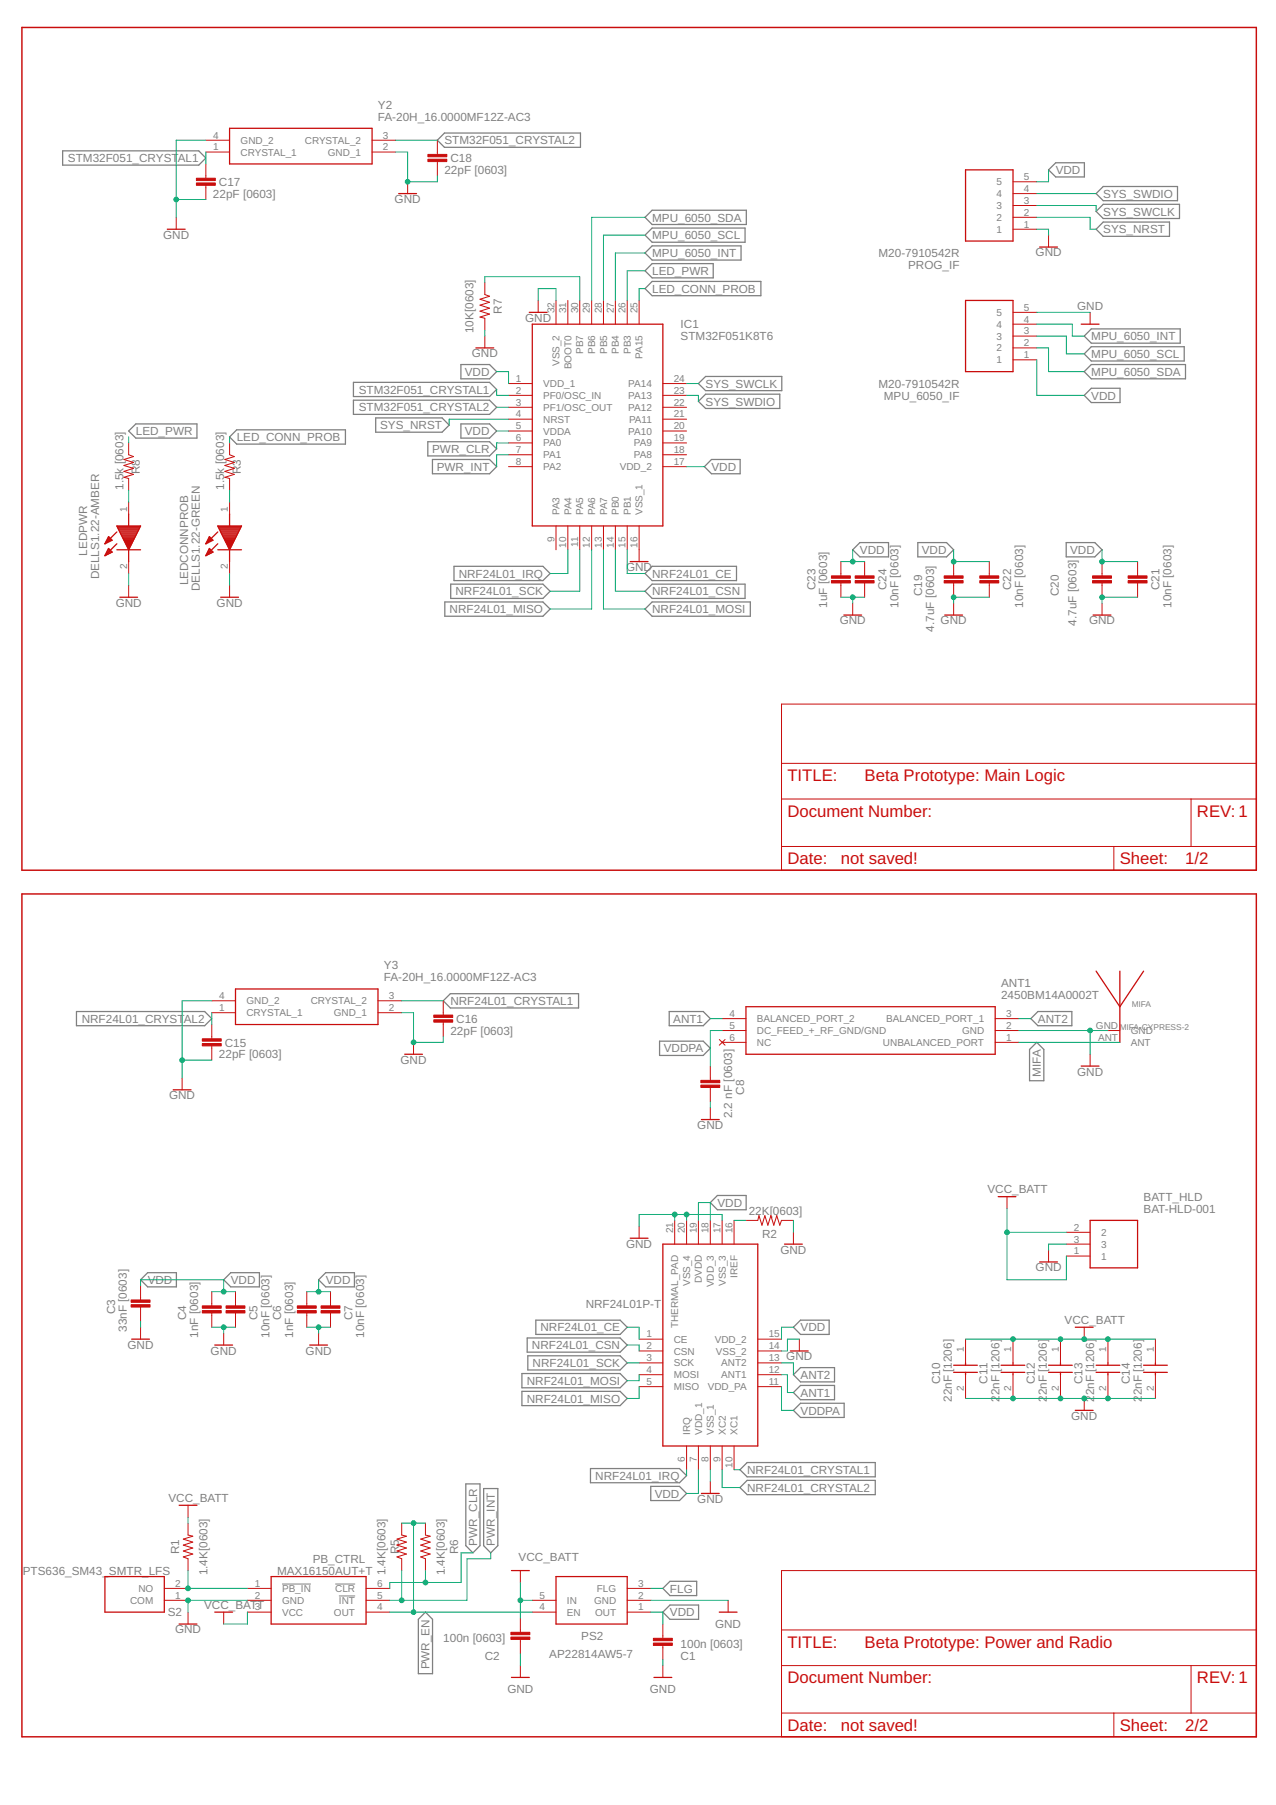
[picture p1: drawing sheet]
<svg xmlns="http://www.w3.org/2000/svg" width="297mm" height="420mm" viewBox="0 0 297 420" stroke-linecap="round" stroke-linejoin="round" font-family="sans-serif">
<path d="M65.7 368.7h6.7M78 368.7h4.7M78.9 371.5h3.8" fill="none" stroke="#808080" stroke-width=".23"/>
<g fill="none" stroke="#808080" stroke-width=".3">
<path d="M14.6 35.1h31.7l1.6 1.7-1.6 1.6h-31.7zM103.5 31h31.6v3.3h-31.6l-1.7-1.7zM244.1 39.5l1.7-1.6h6.6v3.3h-6.6zM150.2 50.6l1.6-1.7h21.9v3.4h-21.9zM151.8 53.1h21.6v3.3h-21.6l-1.6-1.7zM151.8 57.2h20.7v3.3h-20.7l-1.6-1.6zM255.2 45.1l1.6-1.7h17.3v3.3h-17.3zM255.2 49.2l1.6-1.6h17.8v3.3h-17.8zM256.8 51.7h15.4v3.3h-15.4l-1.6-1.6zM151.8 65.5h25.3v3.3h-25.3l-1.6-1.6zM151.8 61.4h14.2v3.3h-14.2l-1.6-1.7zM254 76.6h20.7v3.3h-20.7l-1.6-1.7z"/>
<path d="M82.3 89h31.7l1.6 1.7-1.6 1.6h-31.7zM82.3 93.2h31.7l1.6 1.6-1.6 1.7h-31.7zM87.5 97.3h15.4l1.7 1.7-1.7 1.6h-15.4zM107.3 84.9h6.7l1.6 1.6-1.6 1.7h-6.7zM107.3 98.7h6.7l1.6 1.6-1.6 1.7h-6.7zM162.6 93.4l1.7-1.6h17.2v3.3h-17.2zM162.6 89.3l1.7-1.7h17.7v3.3h-17.7zM252.4 92l1.6-1.6h6.7v3.3h-6.7zM252.4 86.5l1.6-1.6h22v3.3h-22zM254 80.7h21.7v3.3h-21.7l-1.6-1.6zM30 100.3l1.6-1.6h14.2v3.3h-14.2zM53.4 101.7l1.7-1.6h25.3v3.3h-25.3z"/>
<path d="M99.6 102.8h14.4l1.6 1.7-1.6 1.6h-14.4zM100.7 107h13.3l1.6 1.6-1.6 1.7h-13.3zM165.6 107h6.7v3.3h-6.7l-1.6-1.7zM104.9 136h21.5l1.7 1.6-1.7 1.7h-21.5zM105.7 131.8h20.7l1.7 1.7-1.7 1.6h-20.7zM150.2 137.6l1.6-1.6h21.6v3.3h-21.6zM151.8 131.8h19.6v3.3h-19.6l-1.6-1.6zM198.5 128l1.7-1.7h6.6v3.3h-6.6zM213.7 126.3h6.6l1.7 1.7-1.7 1.6h-6.6zM248.2 126.3h6.7l1.6 1.7-1.6 1.6h-6.7zM103.5 140.1h22.9l1.7 1.7-1.7 1.6h-22.9zM151.8 140.1h22.9v3.3h-22.9l-1.6-1.6z"/>
<path d="M17.8 235.5h29.8l1.7 1.6-1.7 1.7h-29.8zM103.2 233l1.6-1.7h29.9v3.3h-29.9zM155.8 235.5h7.9l1.7 1.6-1.7 1.7h-7.9zM240 237.1l1.6-1.6h7.9v3.3h-7.9zM153.5 242.4h10.2l1.7 1.6-1.7 1.7h-10.2zM239.7 244.3l1.6-1.7 1.7 1.7v7.3h-3.3zM165.4 279.9l1.6-1.6h6.7v3.3h-6.7zM34.4 296.2h6.7v3.4h-6.7l-1.7-1.7zM53.7 296.2h6.7v3.4h-6.7l-1.6-1.7zM74.2 297.9l1.6-1.7h6.7v3.4h-6.7zM121.5 319.7h22.9l1.6 1.7-1.6 1.6h-22.9zM122.7 311.4h21.7l1.6 1.7-1.6 1.6h-21.7z"/>
<path d="M122.9 315.6h21.5l1.6 1.6-1.6 1.7h-21.5zM124.7 307.3h19.7l1.6 1.6-1.6 1.7h-19.7zM184.7 308.9l1.7-1.6h6.6v3.3h-6.6zM186.4 318.3h7.9v3.4h-7.9l-1.7-1.7zM121.5 323.9h22.9l1.6 1.6-1.6 1.7h-22.9zM184.7 324.1l1.7-1.6h7.9v3.3h-7.9zM184.7 328.3l1.7-1.7h10.1v3.3h-10.1zM108.4 345.4h3.3v14.4l-1.6 1.7-1.7-1.7zM112.6 346.5h3.3v13.3l-1.7 1.7-1.6-1.7zM137.5 341.8h20.7l1.6 1.7-1.6 1.6h-20.7zM151.5 346h6.7l1.6 1.6-1.6 1.7h-6.7zM172.3 342.1l1.6-1.7h29.9v3.4h-29.9z"/>
<path d="M172.3 346.3l1.6-1.7h29.9v3.3h-29.9zM99 375.3l1.7 1.6v12.7h-3.3v-12.7zM154.3 369.7l1.7-1.6h6.2v3.3h-6.2zM156 373.6h6.6v3.3h-6.6l-1.7-1.6z"/>
</g>
<g fill="none" stroke="#c90d0c" stroke-width=".3">
<path d="M53.4 29.9h33.2v8.3h-33.2zM224.8 39.5h11v16.6h-11zM38.9 53.4h4.2M92.8 45.1h4.2M242 57.5h4.2M123.2 72.7h4.2M123.9 75.5h30.4v46.9h-30.4zM224.8 69.9h11v16.6h-11zM251.7 75.5h4.1M110.8 81h4.1M30 119.7v2.7M53.4 119.7v2.7"/>
<path d="M24.5 126.5h.1M24.5 129.2h.2M24.6 126.3h.4M24.6 129h.6M24.7 126h.8M24.7 128.7h1M24.8 125.8h1.2M24.9 128.5h1.2M25 125.5h.9M25 128.2h.8M25.1 125.3h.5M25.1 128h.5"/>
<path d="M25.2 125.1h.2M25.2 127.7h.1M25.3 124.9l.8 .9-1.7 .8zM26.1 128.5l-.8-.8-.9 1.6M26.1 128.5l-1.7 .8M27.2 128h5.5M27.2 126.6l-2.8 2.7M27.2 123.8l-2.8 2.8M27.2 122.4h5.5l-2.7 5.6zM27.3 122.6h5.3M27.4 122.9h5.1M27.5 123.1h4.9"/>
<path d="M27.6 123.3h4.7M27.8 123.6h4.4M27.9 123.8h4.1M27.9 139h4.1M28 124.1h3.9M28.1 124.3h3.7M28.3 124.6h3.4M28.4 124.8h3.1M28.5 125.1h2.9M28.6 125.3h2.7M28.7 125.5h2.5M28.9 125.8h2.2"/>
<path d="M29 126h1.9M29.1 126.3h1.7M29.2 126.5h1.5M29.4 126.8h1.2M29.5 127h.9M29.6 127.3h.7M29.7 127.5h.5M29.8 127.7h.3M30 128v2.7M47.9 126.5h.1M48 129.2h.2M48.1 126.3h.4"/>
<path d="M48.1 129h.6M48.2 126h.8M48.2 128.7h1M48.3 125.8h1.2M48.4 128.5h1.1M48.5 125.5h.9M48.5 128.2h.8M48.6 125.3h.5M48.6 128h.4M48.7 125.1h.2M48.7 127.7h.1M48.7 127.7l.9 .8-1.7 .8z"/>
<path d="M48.7 124.9l.9 .9-1.7 .8zM50.7 128h5.5M50.7 122.4h5.5l-2.8 5.6zM50.7 126.6l-2.8 2.7M50.7 123.8l-2.8 2.8M50.8 122.6h5.3M50.9 122.9h5.1M51 123.1h4.9M51.1 123.3h4.7M51.3 123.6h4.3M51.4 123.8h4.1M51.4 139h4.1"/>
<path d="M51.5 124.1h3.9M51.6 124.3h3.7M51.8 124.6h3.3M51.9 124.8h3.1M52 125.1h2.9M52.1 125.3h2.7M52.2 125.5h2.5M52.4 125.8h2.1M52.5 126h1.9M52.6 126.3h1.7M52.7 126.5h1.5M52.9 126.8h1.1"/>
<path d="M53 127h.9M53.1 127.3h.7M53.2 127.5h.5M53.3 127.7h.3M53.4 128v2.7M146.7 130.7h4.2M196.4 143.2h4.2M219.9 143.2h4.2M254.5 143.2h4.1M54.8 230.2h33.2v8.3h-33.2zM173.7 234.3h58v11.1h-58zM255.2 226.1l5.5 8.2 5.5-8.2"/>
<path d="M260.7 226.1v16.5M40.3 253.7h4.2M94.2 245.4h4.1M251.7 248.2h4.1M163.3 260.6h4.1M232.4 278.6h4.1M146.7 288.2h4.2M154.3 289.6h22.1v47h-22.1zM182.6 289.6h4.2M242 293.8h4.2M253.8 284.1h11v11h-11zM30.6 311.7h4.2"/>
<path d="M50 313.1h4.1M72.1 313.1h4.1M184 314.5h4.2M222 317.8h5.5M222 319.4h5.5M224.8 317.2v.6M224.8 319.4v.6M233 317.8h5.6M233 319.4h5.6M235.8 317.2v.6M235.8 319.4v.6M244.1 317.8h5.5"/>
<path d="M244.1 319.4h5.5M246.9 317.2v.6M246.9 319.4v.6M250.3 308.9h4.2M255.2 317.8h5.5M255.2 319.4h5.5M257.9 317.2v.6M257.9 319.4v.6M266.2 317.8h5.5M266.2 319.4h5.5M269 317.2v.6M269 319.4v.6"/>
<path d="M250.3 328.3h4.2M41.7 350.4h4.1M163.3 347.6h4.1M24.4 367h13.8v8.3h-13.8zM41.7 378h4.1M50 375.3h4.1M63.1 367h22.1v11h-22.1zM119.1 365.6h4.1M129.4 367h16.6v11h-16.6zM167.4 375.3h4.2M119.1 390.5h4.1M152.2 390.5h4.2"/>
</g>
<g fill="none" stroke="#c90d0c" stroke-width=".23">
<path d="M47.9 35.4h5.5M47.9 32.6h5.5M47.9 38.2v3.3M86.6 35.4h5.5M86.6 32.6h5.5M101.8 32.6v3.3M101.8 37.6v3.3M41 50.6v2.8M47.9 43.1v3.3M94.9 42.3v2.8M235.8 53.4h5.5M235.8 50.6h5.5"/>
<path d="M235.8 47.8h5.5M235.8 45.1h5.5M235.8 42.3h5.5M244.1 54.7v2.8M112.9 65.8v2.8l1.1 .4-2.3 .7 2.3 .7-2.3 .6 2.3 .7-2.3 .7 2.3 .7-2.3 .7 1.2 .3v2.7M112.9 78.2v2.8M125.3 69.9v2.8M129.4 69.9v5.6M132.2 69.9v5.6M135 69.9v5.6M137.7 69.9v5.6M140.5 69.9v5.6"/>
<path d="M143.3 69.9v5.6M146 69.9v5.6M148.8 69.9v5.6M235.8 78.2h5.5M235.8 75.5h5.5M235.8 72.7h5.5M253.8 72.7v2.8M118.4 89.3h5.5M118.4 92h5.5M118.4 94.8h5.5M118.4 97.6h5.5M154.3 89.3h5.5"/>
<path d="M154.3 92h5.5M154.3 94.8h5.5M154.3 97.6h5.5M235.8 83.8h5.5M235.8 81h5.5M30 103.1v2.8l1.1 .4-2.2 .7 2.2 .7-2.2 .7 2.2 .6-2.2 .7 2.2 .7-2.2 .7 1.1 .3v2.8M30 116.9v2.8M53.4 103.1v2.8l1.1 .4-2.2 .7 2.2 .7-2.2 .7 2.2 .6-2.2 .7 2.2 .7-2.2 .7 1.1 .3v2.8M53.4 116.9v2.8M118.4 100.3h5.5M118.4 103.1h5.5M118.4 105.9h5.5"/>
<path d="M118.4 108.6h5.5M154.3 100.3h5.5M154.3 103.1h5.5M154.3 105.9h5.5M154.3 108.6h5.5M30 130.7v2.8M30 136.2v2.8M53.4 130.7v2.8M53.4 136.2v2.8M129.4 122.4v5.6M132.2 122.4v5.6M135 122.4v5.6"/>
<path d="M137.7 122.4v5.6M140.5 122.4v5.6M143.3 122.4v5.6M146 122.4v5.6M148.8 122.4v8.3M195.7 130.7v3.3M195.7 135.7v3.3M201.3 130.7v3.3M201.3 135.7v3.3M222 130.7v3.3M222 135.7v3.3M230.3 130.7v3.3"/>
<path d="M230.3 135.7v3.3M256.5 130.7v3.3M256.5 135.7v3.3M264.8 130.7v3.3M264.8 135.7v3.3M198.5 140.4v2.8M222 140.4v2.8M256.5 140.4v2.8M181.9 163.9h110.6v38.7h-110.6zM181.9 177.7h110.6M181.9 186h110.6M181.9 197h110.6"/>
<path d="M259.3 197v5.6M277.3 186v11M49.3 235.7h5.5M49.3 233h5.5M49.3 238.5v3.3M88 235.7h5.5M88 233h5.5M103.2 233v3.3M103.2 237.9v3.4M168.1 239.9h5.6M168.1 237.1h5.6M231.7 239.9h5.5"/>
<path d="M231.7 237.1h5.5M257.9 239.9h2.8M42.4 250.9v2.8M49.3 243.5v3.3M96.3 242.6v2.8M165.4 248.2v3.3M165.4 253.1v3.4M165.4 257.8v2.8M167.4 242l1.4 1.3M168.1 242.6h5.6M168.8 242l-1.4 1.3M231.7 242.6h5.5"/>
<path d="M253.8 245.4v2.8M234.4 278.6v2.7M32.7 299.3v3.3M148.8 285.5v2.7M157.1 284.1v5.5M159.8 284.1v5.5M162.6 284.1v5.5M165.4 284.1v5.5M168.1 284.1v5.5M170.9 284.1v5.5M173.7 284.1h2.7l.3-1.1 .7 2.2 .7-2.2 .7 2.2 .7-2.2 .6 2.2 .7-2.2 .7 2.2 .4-1.1h2.8M184.7 286.9v2.7"/>
<path d="M244.1 291v2.8M248.2 292.4h5.6M248.2 286.9h5.6M248.2 289.6h5.6M32.7 304.2v3.4M32.7 308.9v2.8M49.3 300.7v3.3M49.3 305.6v3.3M52.1 310.3v2.8M54.8 300.7v3.3M54.8 305.6v3.3M71.4 300.7v3.3"/>
<path d="M71.4 305.6v3.3M74.2 310.3v2.8M76.9 300.7v3.3M76.9 305.6v3.3M148.8 311.7h5.5M148.8 314.5h5.5M148.8 317.2h5.5M148.8 320h5.5M176.4 311.7h5.5M176.4 314.5h5.5M176.4 317.2h5.5M176.4 320h5.5"/>
<path d="M186.1 311.7v2.8M224.8 311.7v5.5M224.8 320v5.5M235.8 311.7v5.5M235.8 320v5.5M246.9 311.7v5.5M246.9 320v5.5M252.4 308.9v2.8M257.9 311.7v5.5M257.9 320v5.5M269 311.7v5.5M269 320v5.5"/>
<path d="M148.8 322.8h5.5M159.8 336.6v5.5M162.6 336.6v5.5M165.4 336.6v5.5M168.1 336.6v5.5M170.9 336.6v5.5M176.4 322.8h5.5M252.4 325.5v2.8M43.8 350.4v2.8M43.8 354.5v2.8l1.1 .3-2.2 .7 2.2 .7-2.2 .7 2.2 .6-2.2 .7 2.2 .7-2.2 .7 1.1 .4v2.8M93.5 354.5v2.8l1.1 .3-2.2 .7 2.2 .7-2.2 .7 2.2 .6-2.2 .7 2.2 .7-2.2 .7 1.1 .4v2.8M99 354.5v2.8l1.1 .3-2.2 .7 2.2 .7-2.2 .7 2.2 .6-2.2 .7 2.2 .7-2.2 .7 1.1 .4v2.8"/>
<path d="M165.4 344.9v2.7M38.2 369.7h5.6M38.2 372.5h5.6M43.8 375.3v2.7M52.1 375.3v2.7M57.6 369.7h5.5M57.6 372.5h5.5M57.6 375.3h5.5M85.2 369.7h5.5M85.2 372.5h5.5M85.2 375.3h5.5M121.1 365.6v2.8"/>
<path d="M121.1 376.7v3.3M123.9 372.5h5.5M123.9 375.3h5.5M146 369.7h5.5M146 372.5h5.5M146 375.3h5.5M154.3 378v3.3M169.5 372.5v2.8M181.9 365.6h110.6v38.7h-110.6zM181.9 379.4h110.6M121.1 381.6v3.3M121.1 387.7v2.8"/>
<path d="M154.3 383v3.3M154.3 387.7v2.8M181.9 387.7h110.6M181.9 398.8h110.6M259.3 398.8v5.5M277.3 387.7v11.1"/>
</g>
<g fill="#c90d0c" stroke="#c90d0c" stroke-width=".23">
<path d="M101 237.4h4.4v.5h-4.4z"/>
<path d="M101 236.3h4.4v.5h-4.4z"/>
<path d="M47.1 242.9h4.4v.6h-4.4z"/>
<path d="M47.1 241.8h4.4v.6h-4.4z"/>
<path d="M30.5 303.7h4.4v.5h-4.4z"/>
<path d="M30.5 302.6h4.4v.5h-4.4z"/>
<path d="M47.1 305.1h4.4v.5h-4.4z"/>
<path d="M47.1 304h4.4v.5h-4.4z"/>
<path d="M52.6 305.1h4.4v.5h-4.4z"/>
<path d="M52.6 304h4.4v.5h-4.4z"/>
<path d="M69.2 305.1h4.4v.5h-4.4z"/>
<path d="M69.2 304h4.4v.5h-4.4z"/>
<path d="M74.7 305.1h4.4v.5h-4.4z"/>
<path d="M74.7 304h4.4v.5h-4.4z"/>
<path d="M163.2 252.6h4.4v.5h-4.4z"/>
<path d="M163.2 251.5h4.4v.5h-4.4z"/>
<path d="M193.5 135.1h4.5v.6h-4.5z"/>
<path d="M193.5 134h4.5v.6h-4.5z"/>
<path d="M199.1 135.1h4.4v.6h-4.4z"/>
<path d="M199.1 134h4.4v.6h-4.4z"/>
<path d="M228.1 135.1h4.4v.6h-4.4z"/>
<path d="M228.1 134h4.4v.6h-4.4z"/>
<path d="M262.6 135.1h4.4v.6h-4.4z"/>
<path d="M262.6 134h4.4v.6h-4.4z"/>
<path d="M99.6 37.1h4.4v.5h-4.4z"/>
<path d="M99.6 35.9h4.4v.6h-4.4z"/>
<path d="M45.7 42.6h4.4v.5h-4.4z"/>
<path d="M45.7 41.5h4.4v.5h-4.4z"/>
<path d="M219.8 135.1h4.4v.6h-4.4z"/>
<path d="M219.8 134h4.4v.6h-4.4z"/>
<path d="M254.3 135.1h4.4v.6h-4.4z"/>
<path d="M254.3 134h4.4v.6h-4.4z"/>
<path d="M118.9 381.1h4.4v.5h-4.4z"/>
<path d="M118.9 380h4.4v.5h-4.4z"/>
<path d="M152.1 382.5h4.4v.5h-4.4z"/>
<path d="M152.1 381.4h4.4v.5h-4.4z"/>
</g>
<path d="M5.1 6.4h287.4v196.2h-287.4zM5.1 208.1h287.4v196.2h-287.4z" fill="none" stroke="#c90d0c" stroke-width=".34"/>
<g fill="none" stroke="#0dab76" stroke-width=".23">
<path d="M47.9 32.6h-6.9v18M47.9 35.4v2.8M92.1 32.6h9.7M92.1 35.4h2.8v6.9h6.9v-1.4M244.1 39.5v2.8h-2.8M41 46.4h6.9M150.2 50.6h-12.5v19.3M150.2 54.7h-9.7v15.2M150.2 58.9h-6.9v11M241.3 50.6h12.5v2.8h1.4M241.3 53.4h2.8v1.3M241.3 45.1h13.9"/>
<path d="M241.3 47.8h13.9v1.4M112.9 65.8v-1.4h22.1v5.5M112.9 76.8v1.4M125.3 69.9v-2.7h4.1v2.7M150.2 67.2h-1.4v2.7M150.2 63h-4.2v6.9M241.3 72.7h12.5M241.3 78.2h6.9v4.2h4.2M241.3 75.5h8.3v2.7h2.8M115.6 90.7v1.3h2.8M115.6 86.5h2.8v2.8M115.6 94.8h2.8"/>
<path d="M118.4 97.6h-13.8v1.4M159.8 92h2.8v1.4M159.8 89.3h2.8M241.3 81h2.8v5.5h8.3M241.3 83.8v8.2h11.1M30 101.7v1.4M30 114.2v2.7M53.4 101.7v1.4M53.4 114.2v2.7M115.6 100.3h2.8M118.4 105.9h-2.8v2.7M118.4 103.1h-2.8v1.4"/>
<path d="M159.8 108.6h4.2M30 133.5v2.7M53.4 133.5v2.7M132.2 128v5.5h-4.1M135 128v9.6h-6.9M137.7 128v13.8h-9.6M140.5 128v13.8h9.7M143.3 128v9.6h6.9M146 128v5.5h4.2M195.7 139h5.6M195.7 130.7h5.6M198.5 128v2.7"/>
<path d="M198.5 139v1.4M222 128v2.7h8.3M230.3 139h-8.3v1.4M256.5 128v2.7h8.3M264.8 139h-8.3v1.4M49.3 233h-6.9v17.9M49.3 235.7v2.8M93.5 235.7h2.8v6.9h6.9v-1.3M93.5 233h9.7M165.4 237.1h2.7M168.1 239.9h-2.7v8.3M237.2 237.1h2.8"/>
<path d="M237.2 239.9h20.7M253.8 239.9v5.5M42.4 246.8h6.9M165.4 256.5v1.3M237.2 242.6h23.5M32.7 299.3v-1.4h19.4v2.8M74.2 297.9v2.8M157.1 282.7v1.4M159.8 282.7v1.4M162.6 284.1v-4.2h2.8v4.2M168.1 284.1v-1.4h-19.3v2.8M170.9 284.1h2.8"/>
<path d="M184.7 284.1v2.8M234.4 281.3v16.6h13.8v-5.5M234.4 286.9h13.8M248.2 289.6h-4.1v1.4M32.7 307.6v1.3M49.3 308.9h5.5M49.3 300.7h5.5M52.1 308.9v1.4M71.4 308.9h5.5M71.4 300.7h5.5M74.2 308.9v1.4M146 317.2h2.8"/>
<path d="M146 308.9h2.8v2.8M146 313.1h2.8v1.4M148.8 320v1.4h-2.8M181.9 317.2h2.8v2.8M181.9 320h1.4v4.1h1.4M184.7 308.9h-2.8v2.8M186.1 311.7h-2.8v2.8h-1.4M224.8 311.7h44.2M148.8 322.8v2.7h-2.8M181.9 322.8v5.5h2.8M224.8 325.5h44.2M43.8 353.2v1.3"/>
<path d="M93.5 354.5h5.5M96.3 354.5v20.8M159.8 342.1v1.4M162.6 342.1v5.5h-2.8M165.4 342.1v2.8M168.1 342.1v4.2h4.2M170.9 342.1h1.4M43.8 365.6v4.1h13.8M57.6 372.5h-13.8v2.8M57.6 375.3v2.7h-5.5M90.7 375.3h33.2M93.5 365.6v6.9"/>
<path d="M99 365.6v2.8M110.1 361.5h-2.8v6.9h-16.6v1.3M114.2 361.5v1.3h-5.5v9.7h-18M121.1 372.5h2.8M121.1 368.4v8.3M151.5 372.5h18M151.5 375.3h2.8v2.7M151.5 369.7h2.8M121.1 384.9v2.8M154.3 386.3v1.4"/>
</g>
<g fill="#0dab76" stroke="#0dab76" stroke-width=".23">
<circle cx="253.8" cy="239.9" r=".55"/>
<circle cx="43.8" cy="372.5" r=".55"/>
<circle cx="42.4" cy="246.8" r=".55"/>
<circle cx="96.3" cy="242.6" r=".55"/>
<circle cx="157.1" cy="282.7" r=".55"/>
<circle cx="159.8" cy="282.7" r=".55"/>
<circle cx="52.1" cy="308.9" r=".55"/>
<circle cx="74.2" cy="308.9" r=".55"/>
<circle cx="198.5" cy="139" r=".55"/>
<circle cx="222" cy="139" r=".55"/>
<circle cx="256.5" cy="139" r=".55"/>
<circle cx="41" cy="46.4" r=".55"/>
<circle cx="94.9" cy="42.3" r=".55"/>
<circle cx="235.8" cy="325.5" r=".55"/>
<circle cx="246.9" cy="325.5" r=".55"/>
<circle cx="257.9" cy="325.5" r=".55"/>
<circle cx="252.4" cy="325.5" r=".55"/>
<circle cx="43.8" cy="369.7" r=".55"/>
<circle cx="234.4" cy="286.9" r=".55"/>
<circle cx="121.1" cy="372.5" r=".55"/>
<circle cx="235.8" cy="311.7" r=".55"/>
<circle cx="246.9" cy="311.7" r=".55"/>
<circle cx="257.9" cy="311.7" r=".55"/>
<circle cx="252.4" cy="311.7" r=".55"/>
<circle cx="93.5" cy="372.5" r=".55"/>
<circle cx="74.2" cy="300.7" r=".55"/>
<circle cx="222" cy="130.7" r=".55"/>
<circle cx="256.5" cy="130.7" r=".55"/>
<circle cx="52.1" cy="300.7" r=".55"/>
<circle cx="198.5" cy="130.7" r=".55"/>
<circle cx="99" cy="368.4" r=".55"/>
<circle cx="96.3" cy="354.5" r=".55"/>
<circle cx="96.3" cy="375.3" r=".55"/>
</g>
<g font-size="3.9" fill="#c90d0c">
<text x="183.3" y="181.8">TITLE:</text>
<text x="201.3" y="181.8">Beta Prototype: Main Logic</text>
<text x="183.3" y="190.1">Document Number:</text>
<text x="278.6" y="190.1">REV: 1</text>
<text x="183.3" y="201.2">Date:</text>
<text x="195.7" y="201.2">not saved!</text>
<text x="260.7" y="201.2">Sheet:</text>
<text x="275.9" y="201.2">1/2</text>
<text x="183.3" y="383.6">TITLE:</text>
<text x="201.3" y="383.6">Beta Prototype: Power and Radio</text>
<text x="183.3" y="391.8">Document Number:</text>
<text x="278.6" y="391.8">REV: 1</text>
<text x="183.3" y="402.9">Date:</text>
<text x="195.7" y="402.9">not saved!</text>
<text x="260.7" y="402.9">Sheet:</text>
<text x="275.9" y="402.9">2/2</text>
</g>
<g font-size="2.7" fill="#808080">
<text x="88" y="28.1">FA-20H_16.0000MF12Z-AC3</text>
<text x="88" y="25.3">Y2</text>
<text x="103.5" y="33.6">STM32F051_CRYSTAL2</text>
<text x="15.8" y="37.7">STM32F051_CRYST</text>
<text x="41.4" y="37.7">AL1</text>
<text x="103.5" y="40.5">22pF [0603]</text>
<text x="104.8" y="37.7">C18</text>
<text x="245.8" y="40.5">VDD</text>
<text x="49.6" y="46">22pF [0603]</text>
<text x="51" y="43.3">C17</text>
<text x="91.9" y="47.3">GND</text>
<text x="256.8" y="46">SYS_SWDIO</text>
<text x="151.8" y="51.6">MPU_6050_SDA</text>
<text x="256.8" y="50.2">SYS_SWCLK</text>
<text x="38" y="55.6">GND</text>
<text x="151.8" y="55.7">MPU_6050_SCL</text>
<text x="151.8" y="59.9">MPU_6050_INT</text>
<text x="204.5" y="59.9">M20-7910542R</text>
<text x="241.1" y="59.7">GND</text>
<text x="256.8" y="54.3">SYS_NRST</text>
<text x="151.8" y="64">LED_PWR</text>
<text x="211.4" y="62.6">PROG_IF</text>
<text x="151.8" y="68.1">LED_CONN_PROB</text>
<text x="110.2" y="77.6" transform="rotate(-90 110.2 77.6)">10K[0603]</text>
<text x="116.8" y="73.1" transform="rotate(-90 116.8 73.1)">R7</text>
<text x="122.3" y="74.9">GND</text>
<text x="158.4" y="76.4">IC1</text>
<text x="250.7" y="72.1">GND</text>
<text x="109.8" y="83.2">GND</text>
<text x="158.4" y="79.2">STM32F051K8T6</text>
<text x="254" y="83.3">MPU_6050_SCL</text>
<text x="254" y="79.2">MPU_6050_INT</text>
<text x="108.2" y="87.5">VDD</text>
<text x="254" y="87.5">MPU_6050_SDA</text>
<text x="83.5" y="91.6">STM32F051_CRYSTAL1</text>
<text x="83.5" y="95.8">STM32F051_CRYSTAL2</text>
<text x="164.2" y="94.4">SYS_SWDIO</text>
<text x="164.2" y="90.2">SYS_SWCLK</text>
<text x="204.5" y="90.3">M20-7910542R</text>
<text x="205.7" y="93">MPU_6050_IF</text>
<text x="254" y="93">VDD</text>
<text x="31.6" y="101.3">LED_PWR</text>
<text x="88.5" y="99.9">SYS_NRST</text>
<text x="108.2" y="101.3">VDD</text>
<text x="55.1" y="102.7">LED_CONN_PROB</text>
<text x="100.6" y="105.4">PWR_CLR</text>
<text x="32.6" y="110.4" transform="rotate(-90 32.6 110.4)">R8</text>
<text x="56.1" y="110.4" transform="rotate(-90 56.1 110.4)">R3</text>
<text x="101.7" y="109.6">PWR_INT</text>
<text x="165.6" y="109.6">VDD</text>
<text x="28.7" y="114" transform="rotate(-90 28.7 114)">1.5k [0603]</text>
<text x="52.2" y="114" transform="rotate(-90 52.2 114)">1.5k [0603]</text>
<text x="20.3" y="129.3" transform="rotate(-90 20.3 129.3)">LEDPWR</text>
<text x="200.2" y="128.9">VDD</text>
<text x="214.6" y="128.9">VDD</text>
<text x="249.1" y="128.9">VDD</text>
<text x="23.1" y="134.9" transform="rotate(-90 23.1 134.9)">DELLS1.22-AMBER</text>
<text x="43.8" y="136.3" transform="rotate(-90 43.8 136.3)">LEDCONNPROB</text>
<text x="46.5" y="137.6" transform="rotate(-90 46.5 137.6)">DELLS1.22-GREEN</text>
<text x="106.8" y="134.4">NRF24L01_IRQ</text>
<text x="145.7" y="132.9">GND</text>
<text x="151.8" y="134.5">NRF24L01_CE</text>
<text x="189.8" y="137.4" transform="rotate(-90 189.8 137.4)">C23</text>
<text x="206.4" y="137.4" transform="rotate(-90 206.4 137.4)">C24</text>
<text x="235.4" y="137.4" transform="rotate(-90 235.4 137.4)">C22</text>
<text x="269.9" y="137.4" transform="rotate(-90 269.9 137.4)">C21</text>
<text x="26.9" y="141.2">GND</text>
<text x="50.4" y="141.2">GND</text>
<text x="104.7" y="142.7">NRF24L01_MISO</text>
<text x="106" y="138.6">NRF24L01_SCK</text>
<text x="151.8" y="142.7">NRF24L01_MOSI</text>
<text x="151.8" y="138.6">NRF24L01_CSN</text>
<text x="192.6" y="141.5" transform="rotate(-90 192.6 141.5)">1uF [0603]</text>
<text x="209.1" y="141.5" transform="rotate(-90 209.1 141.5)">10nF [0603]</text>
<text x="214.7" y="138.7" transform="rotate(-90 214.7 138.7)">C19</text>
<text x="238.2" y="141.5" transform="rotate(-90 238.2 141.5)">10nF [0603]</text>
<text x="246.5" y="138.7" transform="rotate(-90 246.5 138.7)">C20</text>
<text x="272.7" y="141.5" transform="rotate(-90 272.7 141.5)">10nF [0603]</text>
<text x="195.5" y="145.4">GND</text>
<text x="217.4" y="147" transform="rotate(-90 217.4 147)">4.7uF [0603]</text>
<text x="219" y="145.4">GND</text>
<text x="250.6" y="145.6" transform="rotate(-90 250.6 145.6)">4.7uF [0603]</text>
<text x="253.5" y="145.4">GND</text>
<text x="89.4" y="225.6">Y3</text>
<text x="89.4" y="228.4">FA-20H_16.0000MF12Z-AC3</text>
<text x="104.8" y="233.9">NRF24L01_CRYSTAL1</text>
<text x="233" y="232.5">2450BM14A0002T</text>
<text x="233" y="229.8">ANT1</text>
<text x="19" y="238.1">NRF24L01_CRYST</text>
<text x="42.8" y="238.1">AL2</text>
<text x="106.2" y="238.1">C16</text>
<text x="156.7" y="238.1">ANT1</text>
<text x="241.6" y="238.1">ANT2</text>
<text x="52.3" y="243.6">C15</text>
<text x="104.8" y="240.8">22pF [0603]</text>
<text x="154.5" y="245">VDDPA</text>
<text x="51" y="246.4">22pF [0603]</text>
<text x="93.2" y="247.6">GND</text>
<text x="242.3" y="250.7" transform="rotate(-90 242.3 250.7)">MIFA</text>
<text x="250.7" y="250.4">GND</text>
<text x="39.4" y="255.9">GND</text>
<text x="173.2" y="254.8" transform="rotate(-90 173.2 254.8)">C8</text>
<text x="162.3" y="262.8">GND</text>
<text x="170.5" y="260.3" transform="rotate(-90 170.5 260.3)">2.2 nF [0603]</text>
<text x="167" y="280.9">VDD</text>
<text x="229.9" y="277.7">VCC_BATT</text>
<text x="266.2" y="279.5">BATT_HLD</text>
<text x="174.3" y="282.8">22K[0603]</text>
<text x="266.2" y="282.3">BAT-HLD-001</text>
<text x="145.7" y="290.4">GND</text>
<text x="177.4" y="288.1">R2</text>
<text x="181.7" y="291.8">GND</text>
<text x="34.4" y="298.9">VDD</text>
<text x="53.7" y="298.9">VDD</text>
<text x="75.8" y="298.9">VDD</text>
<text x="241.1" y="296">GND</text>
<text x="26.8" y="305.9" transform="rotate(-90 26.8 305.9)">C3</text>
<text x="136.3" y="304.4">NRF24L01P-T</text>
<text x="29.5" y="310.1" transform="rotate(-90 29.5 310.1)">33nF [0603]</text>
<text x="43.4" y="307.3" transform="rotate(-90 43.4 307.3)">C4</text>
<text x="46.1" y="311.4" transform="rotate(-90 46.1 311.4)">1nF [0603]</text>
<text x="59.9" y="307.3" transform="rotate(-90 59.9 307.3)">C5</text>
<text x="62.7" y="311.4" transform="rotate(-90 62.7 311.4)">10nF [0603]</text>
<text x="65.5" y="307.3" transform="rotate(-90 65.5 307.3)">C6</text>
<text x="68.2" y="311.4" transform="rotate(-90 68.2 311.4)">1nF [0603]</text>
<text x="82" y="307.3" transform="rotate(-90 82 307.3)">C7</text>
<text x="84.8" y="311.4" transform="rotate(-90 84.8 311.4)">10nF [0603]</text>
<text x="125.8" y="309.9">NRF24L01_CE</text>
<text x="186.4" y="309.9">VDD</text>
<text x="247.8" y="308.1">VCC_BATT</text>
<text x="29.7" y="313.9">GND</text>
<text x="49" y="315.3">GND</text>
<text x="71.1" y="315.3">GND</text>
<text x="123.8" y="314.1">NRF24L01_CSN</text>
<text x="183" y="316.7">GND</text>
<text x="122.6" y="322.3">NRF24L01_MOSI</text>
<text x="124" y="318.2">NRF24L01_SCK</text>
<text x="186.4" y="321">ANT2</text>
<text x="218.8" y="322.3" transform="rotate(-90 218.8 322.3)">C10</text>
<text x="229.9" y="322" transform="rotate(-90 229.9 322)">C11</text>
<text x="240.9" y="322.3" transform="rotate(-90 240.9 322.3)">C12</text>
<text x="252" y="322.3" transform="rotate(-90 252 322.3)">C13</text>
<text x="263" y="322.3" transform="rotate(-90 263 322.3)">C14</text>
<text x="122.6" y="326.5">NRF24L01_MISO</text>
<text x="186.4" y="325.1">ANT1</text>
<text x="186.4" y="329.3">VDDPA</text>
<text x="221.6" y="326.3" transform="rotate(-90 221.6 326.3)">22nF [1206]</text>
<text x="232.6" y="326.3" transform="rotate(-90 232.6 326.3)">2</text>
<text x="232.6" y="324.8" transform="rotate(-90 232.6 324.8)">2nF [1206]</text>
<text x="243.7" y="326.3" transform="rotate(-90 243.7 326.3)">2</text>
<text x="243.7" y="324.8" transform="rotate(-90 243.7 324.8)">2nF [1206]</text>
<text x="254.7" y="326.3" transform="rotate(-90 254.7 326.3)">2</text>
<text x="254.7" y="324.8" transform="rotate(-90 254.7 324.8)">2nF [1206]</text>
<text x="265.8" y="326.3" transform="rotate(-90 265.8 326.3)">2</text>
<text x="265.8" y="324.8" transform="rotate(-90 265.8 324.8)">2nF [1206]</text>
<text x="249.4" y="330.5">GND</text>
<text x="138.6" y="344.5">NRF24L01_IRQ</text>
<text x="173.9" y="343.1">NRF24L01_CRYSTAL1</text>
<text x="173.9" y="347.2">NRF24L01_CRYSTAL2</text>
<text x="39.2" y="349.6">VCC_BATT</text>
<text x="152.4" y="348.6">VDD</text>
<text x="162.3" y="349.8">GND</text>
<text x="111.1" y="359.8" transform="rotate(-90 111.1 359.8)">PWR_CLR</text>
<text x="115.2" y="359.8" transform="rotate(-90 115.2 359.8)">PWR_INT</text>
<text x="41.7" y="361.8" transform="rotate(-90 41.7 361.8)">R1</text>
<text x="72.8" y="363.8">PB_CTRL</text>
<text x="92.8" y="361.8" transform="rotate(-90 92.8 361.8)">R5</text>
<text x="106.6" y="361.8" transform="rotate(-90 106.6 361.8)">R6</text>
<text x="120.7" y="363.4">VCC_BATT</text>
<text x="5.3" y="366.6">PTS636_SM43_SMTR_LFS</text>
<text x="48.3" y="366.7" transform="rotate(-90 48.3 366.7)">1.4K[0603]</text>
<text x="64.5" y="366.6">MAX16150AUT+T</text>
<text x="89.8" y="366.7" transform="rotate(-90 89.8 366.7)">1.4K[0603]</text>
<text x="103.6" y="366.7" transform="rotate(-90 103.6 366.7)">1.4K[0603]</text>
<text x="156" y="370.7">FLG</text>
<text x="39.1" y="376.2">S2</text>
<text x="47.5" y="374.4">VCC_BATT</text>
<text x="156" y="376.2">VDD</text>
<text x="40.7" y="380.2">GND</text>
<text x="103.2" y="382.2">100n [0603]</text>
<text x="135.3" y="381.8">PS2</text>
<text x="158.4" y="383.6">100n [0603]</text>
<text x="166.5" y="378.9">GND</text>
<text x="100" y="388.6" transform="rotate(-90 100 388.6)">PWR_EN</text>
<text x="112.9" y="386.3">C2</text>
<text x="127.9" y="385.9">AP22814AW5-7</text>
<text x="158.4" y="386.3">C1</text>
<text x="118.1" y="394.1">GND</text>
<text x="151.3" y="394.1">GND</text>
</g>
<g font-size="2.3" fill="#808080">
<text x="49.6" y="35">1</text>
<text x="49.6" y="32.2">4</text>
<text x="56" y="33.5">GND_2</text>
<text x="71" y="33.5">CRYSTAL_2</text>
<text x="89.1" y="35">2</text>
<text x="89.1" y="32.2">3</text>
<text x="56" y="36.2">CRYSTAL_1</text>
<text x="76.3" y="36.2">GND_1</text>
<text x="238.4" y="41.9">5</text>
<text x="232" y="45.9">4</text>
<text x="232" y="43.1">5</text>
<text x="238.4" y="47.4">3</text>
<text x="238.4" y="44.7">4</text>
<text x="232" y="51.4">2</text>
<text x="232" y="48.7">3</text>
<text x="238.4" y="53">1</text>
<text x="238.4" y="50.2">2</text>
<text x="232" y="54.2">1</text>
<text x="129" y="72.9" transform="rotate(-90 129 72.9)">32</text>
<text x="131.8" y="72.9" transform="rotate(-90 131.8 72.9)">31</text>
<text x="134.6" y="72.9" transform="rotate(-90 134.6 72.9)">30</text>
<text x="137.3" y="72.9" transform="rotate(-90 137.3 72.9)">29</text>
<text x="140.1" y="72.9" transform="rotate(-90 140.1 72.9)">28</text>
<text x="142.9" y="72.9" transform="rotate(-90 142.9 72.9)">27</text>
<text x="145.6" y="72.9" transform="rotate(-90 145.6 72.9)">26</text>
<text x="148.4" y="72.9" transform="rotate(-90 148.4 72.9)">25</text>
<text x="232" y="76.3">4</text>
<text x="232" y="73.5">5</text>
<text x="238.4" y="77.8">3</text>
<text x="238.4" y="75.1">4</text>
<text x="238.4" y="72.3">5</text>
<text x="135.8" y="82.4" transform="rotate(-90 135.8 82.4)">PB7</text>
<text x="138.5" y="82.4" transform="rotate(-90 138.5 82.4)">PB6</text>
<text x="141.3" y="82.4" transform="rotate(-90 141.3 82.4)">PB5</text>
<text x="144.1" y="82.4" transform="rotate(-90 144.1 82.4)">PB4</text>
<text x="146.8" y="82.4" transform="rotate(-90 146.8 82.4)">PB3</text>
<text x="149.6" y="83.5" transform="rotate(-90 149.6 83.5)">PA15</text>
<text x="232" y="81.8">2</text>
<text x="232" y="79">3</text>
<text x="238.4" y="83.4">1</text>
<text x="238.4" y="80.6">2</text>
<text x="120.1" y="88.9">1</text>
<text x="130.3" y="85.2" transform="rotate(-90 130.3 85.2)">VSS_2</text>
<text x="133" y="85.9" transform="rotate(-90 133 85.9)">BOOT0</text>
<text x="156.8" y="88.9">24</text>
<text x="232" y="84.6">1</text>
<text x="120.1" y="91.7">2</text>
<text x="120.1" y="94.4">3</text>
<text x="126.4" y="90.1">VDD_1</text>
<text x="126.4" y="92.9">PF0/OSC_IN</text>
<text x="126.4" y="95.6">PF1/OSC_OUT</text>
<text x="146.3" y="90.1">PA14</text>
<text x="146.3" y="92.9">PA13</text>
<text x="146.3" y="95.6">PA12</text>
<text x="156.8" y="91.7">23</text>
<text x="156.8" y="94.4">22</text>
<text x="120.1" y="97.2">4</text>
<text x="120.1" y="99.9">5</text>
<text x="126.4" y="98.4">NRST</text>
<text x="126.4" y="101.2">VDDA</text>
<text x="146.3" y="101.2">PA10</text>
<text x="146.4" y="98.4">PA11</text>
<text x="156.8" y="97.2">21</text>
<text x="156.8" y="99.9">20</text>
<text x="120.1" y="102.7">6</text>
<text x="120.1" y="105.5">7</text>
<text x="126.4" y="103.9">PA0</text>
<text x="126.4" y="106.7">PA1</text>
<text x="147.5" y="103.9">PA9</text>
<text x="147.5" y="106.7">PA8</text>
<text x="156.8" y="102.7">19</text>
<text x="156.8" y="105.5">18</text>
<text x="120.1" y="108.2">8</text>
<text x="126.4" y="109.4">PA2</text>
<text x="144.3" y="109.4">VDD_2</text>
<text x="156.8" y="108.2">17</text>
<text x="29.6" y="119.3" transform="rotate(-90 29.6 119.3)">1</text>
<text x="53.1" y="119.3" transform="rotate(-90 53.1 119.3)">1</text>
<text x="130.3" y="119.9" transform="rotate(-90 130.3 119.9)">PA3</text>
<text x="133" y="119.9" transform="rotate(-90 133 119.9)">PA4</text>
<text x="135.8" y="119.9" transform="rotate(-90 135.8 119.9)">PA5</text>
<text x="138.6" y="119.9" transform="rotate(-90 138.6 119.9)">PA6</text>
<text x="141.3" y="119.9" transform="rotate(-90 141.3 119.9)">PA7</text>
<text x="144.1" y="119.9" transform="rotate(-90 144.1 119.9)">PB0</text>
<text x="146.8" y="119.9" transform="rotate(-90 146.8 119.9)">PB1</text>
<text x="149.6" y="119.9" transform="rotate(-90 149.6 119.9)">VSS_1</text>
<text x="129" y="126.3" transform="rotate(-90 129 126.3)">9</text>
<text x="131.8" y="127.6" transform="rotate(-90 131.8 127.6)">10</text>
<text x="134.6" y="127.4" transform="rotate(-90 134.6 127.4)">11</text>
<text x="137.3" y="127.6" transform="rotate(-90 137.3 127.6)">12</text>
<text x="140.1" y="127.6" transform="rotate(-90 140.1 127.6)">13</text>
<text x="142.9" y="127.6" transform="rotate(-90 142.9 127.6)">14</text>
<text x="145.6" y="127.6" transform="rotate(-90 145.6 127.6)">15</text>
<text x="148.4" y="127.6" transform="rotate(-90 148.4 127.6)">16</text>
<text x="29.6" y="132.4" transform="rotate(-90 29.6 132.4)">2</text>
<text x="53.1" y="132.4" transform="rotate(-90 53.1 132.4)">2</text>
<text x="51" y="232.6">4</text>
<text x="57.4" y="233.8">GND_2</text>
<text x="72.3" y="233.8">CRYSTAL_2</text>
<text x="90.5" y="232.6">3</text>
<text x="51" y="235.3">1</text>
<text x="57.4" y="236.6">CRYSTAL_1</text>
<text x="77.7" y="236.6">GND_1</text>
<text x="90.5" y="235.3">2</text>
<text x="169.8" y="236.7">4</text>
<text x="169.8" y="239.5">5</text>
<text x="176.2" y="237.9">BALANCED_PORT_2</text>
<text x="206.3" y="237.9">BALANCED_PORT_1</text>
<text x="234.2" y="239.5">2</text>
<text x="234.2" y="236.7">3</text>
<text x="255.1" y="239.5">GND</text>
<text x="169.8" y="242.2">6</text>
<text x="176.2" y="240.7">DC_FEED_+_RF_GND/GND</text>
<text x="176.2" y="243.5">NC</text>
<text x="205.5" y="243.5">UNBALANCED_PORT</text>
<text x="224" y="240.7">GND</text>
<text x="234.2" y="242.2">1</text>
<text x="255.6" y="242.2">ANT</text>
<text x="263.2" y="243.5">ANT</text>
<text x="263.2" y="240.7">GND</text>
<text x="156.7" y="287.1" transform="rotate(-90 156.7 287.1)">21</text>
<text x="159.4" y="287.1" transform="rotate(-90 159.4 287.1)">20</text>
<text x="162.2" y="287.1" transform="rotate(-90 162.2 287.1)">19</text>
<text x="165" y="287.1" transform="rotate(-90 165 287.1)">18</text>
<text x="167.7" y="287.1" transform="rotate(-90 167.7 287.1)">17</text>
<text x="170.5" y="287.1" transform="rotate(-90 170.5 287.1)">16</text>
<text x="249.9" y="286.5">2</text>
<text x="256.3" y="287.7">2</text>
<text x="249.9" y="292">1</text>
<text x="249.9" y="289.2">3</text>
<text x="256.3" y="293.2">1</text>
<text x="256.3" y="290.4">3</text>
<text x="160.6" y="299.4" transform="rotate(-90 160.6 299.4)">VSS_4</text>
<text x="163.4" y="298.7" transform="rotate(-90 163.4 298.7)">DVDD</text>
<text x="166.2" y="299.6" transform="rotate(-90 166.2 299.6)">VDD_3</text>
<text x="168.9" y="299.4" transform="rotate(-90 168.9 299.4)">VSS_3</text>
<text x="171.7" y="297.4" transform="rotate(-90 171.7 297.4)">IREF</text>
<text x="150.5" y="311.3">1</text>
<text x="157.9" y="309.1" transform="rotate(-90 157.9 309.1)">THERMAL_PAD</text>
<text x="178.9" y="311.3">15</text>
<text x="150.5" y="314.1">2</text>
<text x="150.5" y="316.9">3</text>
<text x="156.8" y="312.5">CE</text>
<text x="156.8" y="315.3">CSN</text>
<text x="166.4" y="312.5">VDD_2</text>
<text x="166.6" y="315.3">VSS_2</text>
<text x="178.9" y="314.1">14</text>
<text x="178.9" y="316.9">13</text>
<text x="224.4" y="314.7" transform="rotate(-90 224.4 314.7)">1</text>
<text x="235.4" y="314.7" transform="rotate(-90 235.4 314.7)">1</text>
<text x="246.5" y="314.7" transform="rotate(-90 246.5 314.7)">1</text>
<text x="257.5" y="314.7" transform="rotate(-90 257.5 314.7)">1</text>
<text x="268.6" y="314.7" transform="rotate(-90 268.6 314.7)">1</text>
<text x="150.5" y="319.6">4</text>
<text x="150.5" y="322.4">5</text>
<text x="156.8" y="318.1">SCK</text>
<text x="156.8" y="320.8">MOSI</text>
<text x="156.8" y="323.6">MISO</text>
<text x="164.8" y="323.6">VDD_PA</text>
<text x="167.9" y="318.1">ANT2</text>
<text x="167.9" y="320.8">ANT1</text>
<text x="178.9" y="319.6">12</text>
<text x="178.9" y="322.4">11</text>
<text x="224.4" y="323.8" transform="rotate(-90 224.4 323.8)">2</text>
<text x="235.4" y="323.8" transform="rotate(-90 235.4 323.8)">2</text>
<text x="246.5" y="323.8" transform="rotate(-90 246.5 323.8)">2</text>
<text x="257.5" y="323.8" transform="rotate(-90 257.5 323.8)">2</text>
<text x="268.6" y="323.8" transform="rotate(-90 268.6 323.8)">2</text>
<text x="160.7" y="334" transform="rotate(-90 160.7 334)">IRQ</text>
<text x="163.4" y="334" transform="rotate(-90 163.4 334)">VDD_1</text>
<text x="166.2" y="334" transform="rotate(-90 166.2 334)">VSS_1</text>
<text x="168.9" y="334" transform="rotate(-90 168.9 334)">XC2</text>
<text x="171.7" y="334" transform="rotate(-90 171.7 334)">XC1</text>
<text x="159.4" y="340.4" transform="rotate(-90 159.4 340.4)">6</text>
<text x="162.2" y="340.4" transform="rotate(-90 162.2 340.4)">7</text>
<text x="165" y="340.4" transform="rotate(-90 165 340.4)">8</text>
<text x="167.7" y="340.4" transform="rotate(-90 167.7 340.4)">9</text>
<text x="170.5" y="341.7" transform="rotate(-90 170.5 341.7)">10</text>
<text x="32.2" y="370.6">NO</text>
<text x="40.8" y="369.4">2</text>
<text x="59.3" y="369.4">1</text>
<text x="65.7" y="370.6">PB_IN</text>
<text x="78" y="370.6">CLR</text>
<text x="87.8" y="369.4">6</text>
<text x="138.9" y="370.6">FLG</text>
<text x="148.6" y="369.4">3</text>
<text x="30.3" y="373.3">COM</text>
<text x="40.8" y="372.1">1</text>
<text x="59.3" y="372.1">2</text>
<text x="59.3" y="374.9">3</text>
<text x="65.7" y="373.3">GND</text>
<text x="65.7" y="376.1">VCC</text>
<text x="77.7" y="376.1">OUT</text>
<text x="78.9" y="373.3">INT</text>
<text x="87.8" y="372.1">5</text>
<text x="87.8" y="374.9">4</text>
<text x="125.6" y="374.9">4</text>
<text x="125.6" y="372.1">5</text>
<text x="132" y="376.1">EN</text>
<text x="132" y="373.3">IN</text>
<text x="138.3" y="373.3">GND</text>
<text x="138.5" y="376.1">OUT</text>
<text x="148.6" y="374.9">1</text>
<text x="148.6" y="372.1">2</text>
</g>
<g font-size="1.9" fill="#808080">
<text x="260.7" y="239.9">MIFA-CYPRESS-2</text>
<text x="263.4" y="234.3">MIFA</text>
</g>
</svg>
